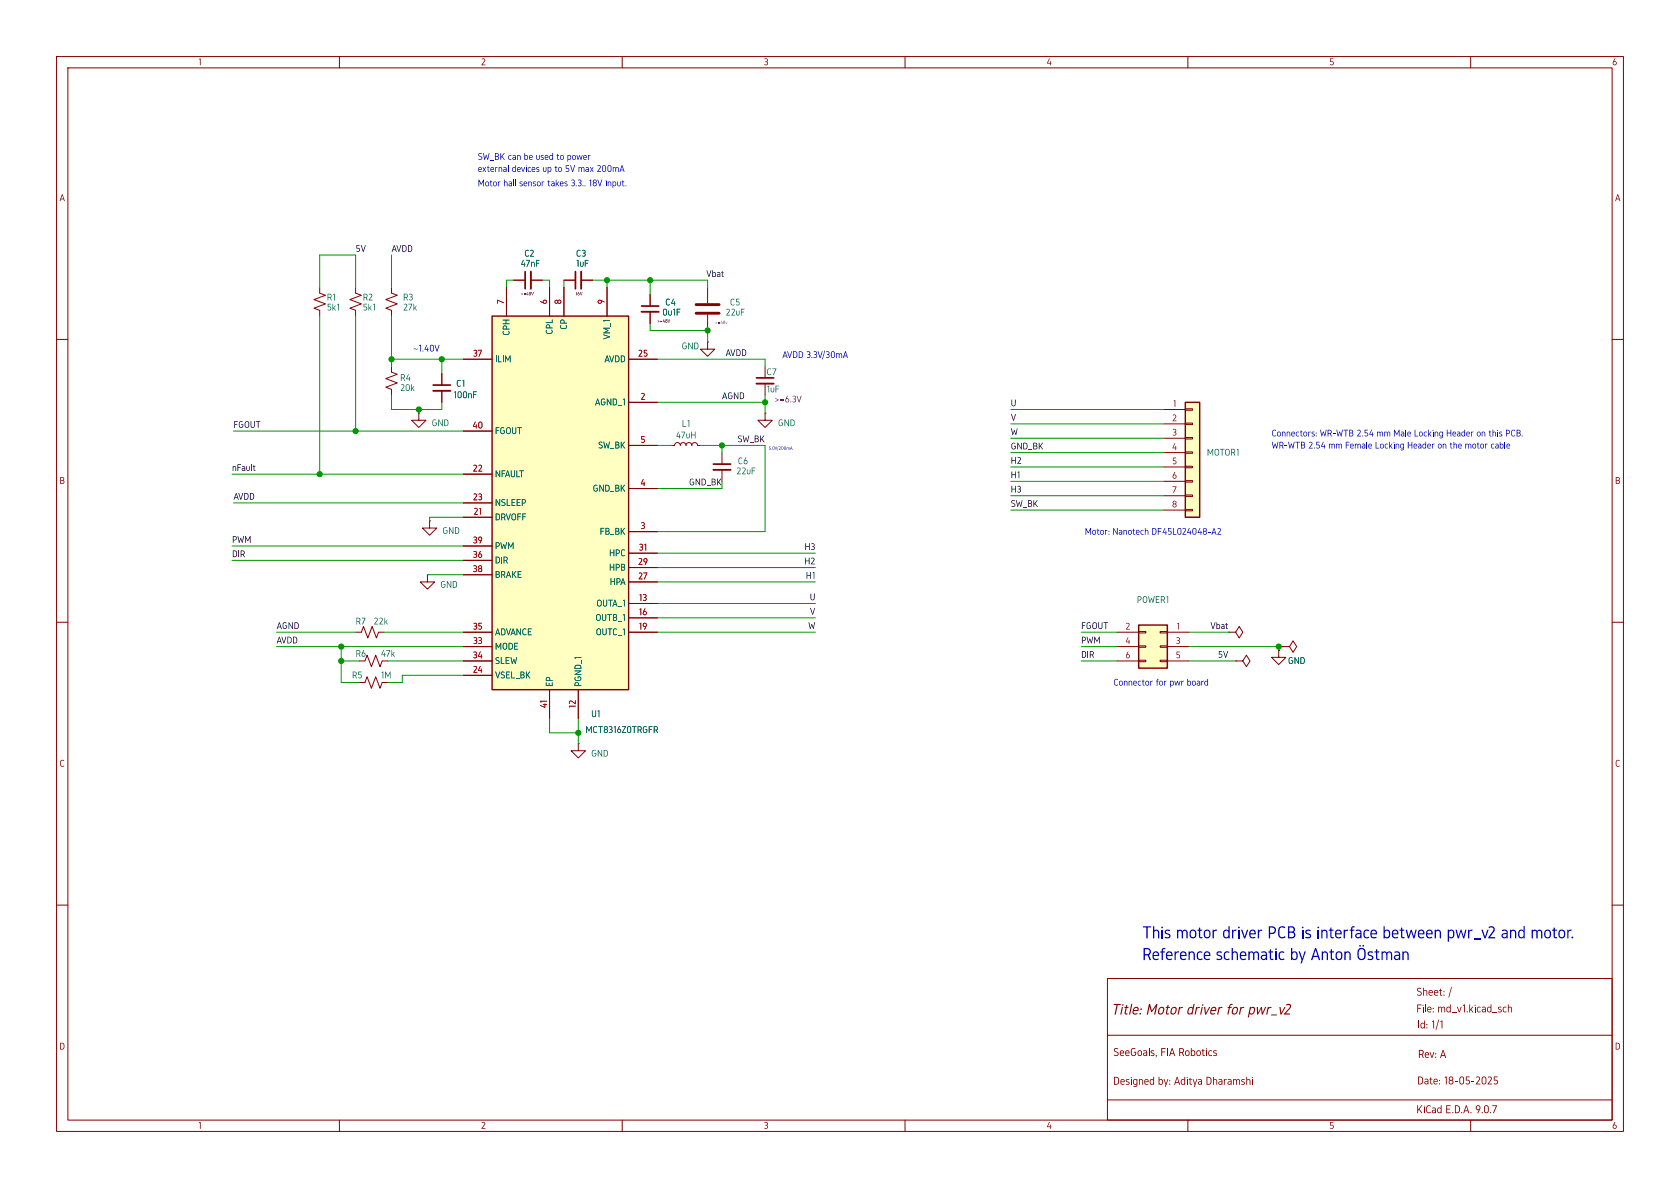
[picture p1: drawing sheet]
<svg xmlns="http://www.w3.org/2000/svg" width="297mm" height="210mm" viewBox="0 0 297 210" stroke-linecap="round" stroke-linejoin="round" font-family="sans-serif">
<g fill="none" stroke="#840000" stroke-width=".18">
<path d="M10 10h277v190h-277zM12 12h273v186h-273zM60 10v2M110 10v2M160 10v2M210 10v2M260 10v2M90.8 49.5h2M93.9 49.5h2M99.7 49.5h2M102.7 49.5h2.1M10 60h2"/>
<path d="M69.2 64.8v1l1 .4-2 .7 2 .8-2 .8 1 .3v1.1M285 60h2M10 110h2M62.9 111.8h1l.4-1.1 .7 2.1 .8-2.1 .7 2.1 .4-1h1M64.5 116.8l.4-1 .8 2.1 .7-2.1 .8 2.1 .4-1.1M217.2 111.8h1.2l.7 1 .6-1-.6-1.1-.7 1.1M226.7 114.3h1.3l.6 1 .6-1-.6-1-.6 1M226.7 114.3h.1M285 110h2M64.5 120.7l.4-1.1 .8 2.1 .7-2.1 .8 2.1 .4-1M102.2 131.4v1.3h1.3l-1.3 1.3-1.2-1.3h1.2M102.2 131.4h.1"/>
<path d="M10 160h2M195.8 173h89.2v25h-89.2zM285 160h2M60 198v2M110 198v2M160 198v2M195.8 194.4h89.1M195.8 183h89.1M210 198v2M260 198v2"/>
</g>
<path d="M92.8 48v3.1M101.7 48v3.1" fill="none" stroke="#840000" stroke-width=".3"/>
<path d="M93.9 48v3.1M102.7 48v3.1" fill="none" stroke="#840000" stroke-width=".33"/>
<path d="M209.5 71.1h2.6v20.3h-2.6z" fill="#ffffc2"/>
<path d="M209.5 71.1h2.6v20.3h-2.6z" fill="none" stroke="#840000" stroke-width=".25"/>
<g fill="none" stroke="#840000" stroke-width=".18">
<path d="M56.5 50.8v1l1 .4-2 .8 2 .7-2 .8 1 .4v1M69.2 50.8v1l1 .4-2 .8 2 .7-2 .8 1 .4v1M114.9 52.1v2M114.9 55.1v2.1M118.7 78.7h.6l.1-.3 .4-.2 .3 .2 .2 .3 .1-.3 .4-.2 .3 .2 .2 .3 .1-.3 .4-.2 .4 .2 .1 .3 .1-.3 .4-.2 .4 .2 .1 .3h.5M205.7 72.4h3.8M205.7 74.9h3.8M205.7 77.5h3.8M209.5 72.3h1.3v.2h-1.3zM209.5 74.8h1.3v.3h-1.3zM209.5 77.3h1.3v.3h-1.3zM209.5 79.9h1.3v.2h-1.3z"/>
<path d="M75.9 92.1v1.2h1.3l-1.3 1.3-1.2-1.3h1.2M75.9 92.1h.1M205.7 80h3.8M205.7 82.6h3.8M205.7 85.1h3.8M205.7 87.6h3.8M205.7 90.2h3.8M209.5 82.4h1.3v.3h-1.3zM209.5 85h1.3v.2h-1.3zM209.5 87.5h1.3v.3h-1.3zM209.5 90h1.3v.3h-1.3zM75.6 101.6v1.3h1.2l-1.2 1.2-1.3-1.2h1.3"/>
<path d="M75.6 101.6h.1"/>
</g>
<path d="M113.4 54.1h3.1" fill="none" stroke="#840000" stroke-width=".3"/>
<path d="M113.4 55.1h3.1" fill="none" stroke="#840000" stroke-width=".33"/>
<path d="M87 55.9h24.1v66h-24.1z" fill="#ffffc2"/>
<path d="M87 55.9h24.1v66h-24.1z" fill="none" stroke="#840000" stroke-width=".25"/>
<g fill="none" stroke="#840000" stroke-width=".18">
<path d="M89.5 50.8v5.1M97.2 50.8v5.1M99.7 50.8v5.1M107.3 50.8v5.1M74 73v1.3h1.3l-1.3 1.3-1.2-1.3h1.2M74 73h.1M78.1 66v2.1M78.1 69.1v2M81.9 63.5h5.1M81.9 76.2h5.1M111.1 63.5h5.1M111.1 71.1h5.1"/>
<path d="M111.1 78.7h5.1M125.1 60.5v1.2h1.3l-1.3 1.3-1.3-1.3h1.3M125.1 60.5h.1M81.9 83.8h5.1M81.9 88.9h5.1M81.9 91.4h5.1M81.9 96.5h5.1M81.9 99.1h5.1M111.1 86.4h5.1M111.1 94h5.1M111.1 97.8h5.1M127.6 80v2"/>
<path d="M127.6 83.1v2M81.9 101.6h5.1M81.9 111.8h5.1M81.9 114.3h5.1M81.9 116.8h5.1M81.9 119.4h5.1M111.1 111.8h5.1M111.1 100.3h5.1M111.1 102.9h5.1M111.1 106.7h5.1M111.1 109.2h5.1M97.2 121.9v5.1"/>
<path d="M102.2 121.9v5.1"/>
</g>
<path d="M76.6 68.1h3M126.1 82h3.1" fill="none" stroke="#840000" stroke-width=".3"/>
<path d="M76.6 69.1h3M126.1 83.1h3.1" fill="none" stroke="#840000" stroke-width=".33"/>
<path d="M201.3 110.5h5.1v7.6h-5.1z" fill="#ffffc2"/>
<path d="M201.3 110.5h5.1v7.6h-5.1z" fill="none" stroke="#840000" stroke-width=".25"/>
<g fill="none" stroke="#840000" stroke-width=".18">
<path d="M62.9 50.8v1l1 .4-2.1 .8 2.1 .7-2.1 .8 1.1 .4v1M125.1 50.8v2.8M125.1 55.6v2.8M135.3 73v1.3h1.2l-1.2 1.3-1.3-1.3h1.3M135.3 73h.1M135.3 64.8v2M135.3 67.8v2.1M197.5 111.8h3.8M197.5 114.3h3.8M197.5 116.8h3.8M201.3 111.6h1.3v.3h-1.3zM201.3 114.2h1.3v.2h-1.3z"/>
<path d="M201.3 116.7h1.3v.3h-1.3zM205.1 111.6h1.3v.3h-1.3zM205.1 114.2h1.3v.2h-1.3zM205.1 116.7h1.3v.3h-1.3zM206.4 111.8h3.8M206.4 114.3h3.8M206.4 116.8h3.8M218.4 116.8h1.3l.6 1.1 .7-1.1-.7-1-.6 1M218.4 116.8h.1M226.1 114.9v1.3h-1.3l1.3 1.3 1.2-1.3h-1.2M226.1 114.9h.1"/>
</g>
<path d="M123.1 53.8h4M123.1 55.4h4" fill="none" stroke="#840000" stroke-width=".51"/>
<path d="M133.7 66.8h3.1" fill="none" stroke="#840000" stroke-width=".3"/>
<path d="M133.7 67.8h3.1" fill="none" stroke="#840000" stroke-width=".33"/>
<g fill="none" stroke="#009600" stroke-width=".18">
<path d="M56.5 50.8v-5.7h6.4v5.7M56.5 55.9v27.9M62.9 55.9v20.3M69.2 45.1v5.7M69.2 55.9v8.9M90.8 49.5h-1.3v1.3M95.9 49.5h1.3v1.3M99.7 49.5v1.3M104.8 49.5h20.3v1.3M107.3 49.5v1.3M114.9 49.5v2.6M114.9 57.2v1.2h10.2v2.1"/>
<path d="M41.3 76.2h40.6M69.2 63.5h12.7M69.2 69.9v2.5h8.9v-1.3M74 72.4v.6M78.1 63.5v2.5M116.2 63.5h19.1v1.3M116.2 71.1h19.1M116.2 78.7h2.5M123.8 78.7h11.5v15.3h-19.1M127.6 78.7v1.3M135.3 69.9v3.1M178.7 74.9h27"/>
<path d="M178.7 77.5h27M178.7 72.4h27M41 99.1h40.9M41 83.8h40.9M41 96.5h40.9M41.3 88.9h40.6M81.9 91.4h-6v.7M116.2 86.4h11.4M116.2 97.8h27.9M178.7 80h27M178.7 85.1h27M178.7 82.6h27"/>
<path d="M178.7 87.6h27M178.7 90.2h27M48.9 111.8h14M48.9 114.3h33M60.3 116.8h3.2M60.3 114.3v6.4h3.2M67.9 111.8h14M68.6 116.8h13.3M75.6 101.6h6.3M81.9 119.4h-10.8v1.3h-2.5M116.2 111.8h27.9M116.2 109.2h27.9"/>
<path d="M116.2 102.9h27.9M116.2 100.3h27.9M116.2 106.7h27.9M191.1 111.8h6.4M191.1 116.8h6.4M191.1 114.3h6.4M210.2 111.8h7M210.2 116.8h8.2M210.2 114.3h16.5M226.1 114.3v.6M97.2 127v2.5h5M102.2 127v4.4"/>
</g>
<g fill="#0000c2">
<path d="M217.7 167.6h.3v.7a.54 .54 0 0 1 .6 0 .54 .54 0 0 1 .3 .6v.8h-.3v-.8a.37 .37 0 0 0-.3-.5 .37 .37 0 0 0-.3 .5v.8h-.3z"/>
<path d="M219.4 168.3a.62 .62 0 0 1 .7 0 .62 .62 0 0 1 .3 .6l-1 .1a.48 .48 0 0 0 .3 .5 .48 .48 0 0 0 .5-.1l.1 .2a.71 .71 0 0 1-.9 0 .71 .71 0 0 1-.2-.8h.9a.37 .37 0 0 0-.3-.4 .37 .37 0 0 0-.4 .4h-.2z"/>
<path d="M220.7 168.2h.2v.1a.44 .44 0 0 1 .8 .1 .52 .52 0 0 1 .6-.2 .52 .52 0 0 1 .3 .7v.8h-.2v-.8a.33 .33 0 0 0-.2-.5 .33 .33 0 0 0-.4 .3v1h-.3v-.8a.33 .33 0 0 0-.1-.5 .33 .33 0 0 0-.5 .3v1h-.2z"/>
<path d="M223 168.3a.64 .64 0 0 1 .7-.1 .64 .64 0 0 1 .3 .6v.9h-.2v-.2l-.2 .2a.51 .51 0 0 1-.7-.4h.2a.37 .37 0 0 0 .5 .2 .37 .37 0 0 0 .2-.5h-.5l-.2 .3h-.2l.2-.4 .7-.1a.44 .44 0 0 0-.3-.4 .44 .44 0 0 0-.5 .1z"/>
<path d="M224.5 167.8h.2v.4h.4v.2h-.4v1l.1 .1h.3v.2a.42 .42 0 0 1-.5 0 .42 .42 0 0 1-.1-.5v-.8h-.3v-.2h.3z"/>
<path d="M225.5 168.2h.2v1.5h-.2z"/>
<path d="M226.2 168.3l.6-.1 .3 .1-.1 .2a.47 .47 0 0 0-.6 0 .47 .47 0 0 0-.1 .5 .43 .43 0 0 0 .2 .5 .43 .43 0 0 0 .5-.1l.1 .2a.7 .7 0 0 1-.9 0 .7 .7 0 0 1-.2-.9z"/>
<path d="M228.2 167.6h.3v.8a.57 .57 0 0 1 .7-.1 .57 .57 0 0 1 .2 .6 .57 .57 0 0 1-.2 .7 .57 .57 0 0 1-.7-.1v.2h-.3v-.8h.3a.42 .42 0 0 0 .4 .6 .42 .42 0 0 0 .3-.6 .39 .39 0 0 0-.4-.5 .39 .39 0 0 0-.3 .5h-.3z"/>
<path d="M229.6 168.2h.2l.4 1.2 .4-1.2h.3l-.8 2.1h-.2l.2-.6z"/>
<path d="M232.5 167.6h.2l.7 2.1h-.2l-.2-.5h-.8l-.2 .5h-.2l.2-.7h.9l-.3-1.1-.4 1.1h-.2z"/>
<path d="M233.7 168.2h.2v.1a.54 .54 0 0 1 .7 0 .54 .54 0 0 1 .2 .6v.8h-.2v-.8a.37 .37 0 0 0-.4-.5 .37 .37 0 0 0-.3 .5v.8h-.2z"/>
<path d="M235.3 167.8h.2v.4h.3v.2h-.3v1l.1 .1h.2l.1 .2a.42 .42 0 0 1-.5 0 .42 .42 0 0 1-.1-.5v-.8h-.3v-.2h.3z"/>
<path d="M236.3 168.3a.68 .68 0 0 1 .9 0 .68 .68 0 0 1 .1 .9 .62 .62 0 0 1-.7 .5 .62 .62 0 0 1-.5-.8h.2a.42 .42 0 0 0 .4 .6 .42 .42 0 0 0 .4-.6 .42 .42 0 0 0-.4-.5 .42 .42 0 0 0-.4 .5h-.2z"/>
<path d="M237.7 168.2h.2v.1a.54 .54 0 0 1 .7 0 .54 .54 0 0 1 .2 .6v.8h-.2v-.8a.37 .37 0 0 0-.4-.5 .37 .37 0 0 0-.3 .5v.8h-.2z"/>
<path d="M240.2 167.8a.78 .78 0 0 1 1-.1 .78 .78 0 0 1 .2 .9 .79 .79 0 0 1-.7 1.1 .79 .79 0 0 1-.7-1.1h.2a.64 .64 0 0 0 .3 .9 .57 .57 0 0 0 .6-.2 .57 .57 0 0 0 .1-.7 .64 .64 0 0 0-.3-.8 .57 .57 0 0 0-.6 .2 .57 .57 0 0 0-.1 .6h-.2v-.6z"/>
<path d="M241.9 168.3l.6-.1 .2 .1v.2a.39 .39 0 0 0-.7 .1l.2 .2a.52 .52 0 0 1 .6 .6 .52 .52 0 0 1-.9 .3l-.1-.1v-.2l.5 .1 .2-.1 .1-.2-.2-.1a.48 .48 0 0 1-.6-.2 .48 .48 0 0 1 .1-.6z"/>
<path d="M243.3 167.8h.2v.4h.3v.2h-.3v1l.1 .1h.2l.1 .2a.42 .42 0 0 1-.5 0 .42 .42 0 0 1-.1-.5v-.8h-.3v-.2h.3z"/>
<path d="M244.2 168.2h.3v.1a.44 .44 0 0 1 .7 .1 .52 .52 0 0 1 .7-.2 .52 .52 0 0 1 .2 .7v.8h-.2v-.8a.33 .33 0 0 0-.2-.5 .33 .33 0 0 0-.4 .3v1h-.2v-.8a.33 .33 0 0 0-.2-.5 .33 .33 0 0 0-.4 .3v1h-.3z"/>
<path d="M246.5 168.3a.64 .64 0 0 1 .7-.1 .64 .64 0 0 1 .3 .6v.9h-.2v-.2l-.1 .2a.51 .51 0 0 1-.8-.4h.2a.37 .37 0 0 0 .5 .2 .37 .37 0 0 0 .2-.5h-.5l-.2 .3h-.2l.3-.4 .6-.1a.44 .44 0 0 0-.3-.4 .44 .44 0 0 0-.4 .1z"/>
<path d="M247.9 168.2h.2v.1a.54 .54 0 0 1 .7 0 .54 .54 0 0 1 .2 .6v.8h-.2v-.8a.37 .37 0 0 0-.3-.5 .37 .37 0 0 0-.4 .5v.8h-.2z"/>
</g>
<g fill="none" stroke="#840000" stroke-width=".18">
<path d="M89.5 50.8v5.1M90.8 49.5h2M93.9 49.5h2M97.2 50.8v5.1M99.7 49.5h2M99.7 50.8v5.1M102.7 49.5h2.1M107.3 50.8v5.1M114.9 52.1v2M114.9 55.1v2.1M78.1 66v2.1M78.1 69.1v2"/>
<path d="M81.9 63.5h5.1M81.9 76.2h5.1M111.1 63.5h5.1M111.1 71.1h5.1M111.1 78.7h5.1M81.9 83.8h5.1M81.9 88.9h5.1M81.9 91.4h5.1M81.9 96.5h5.1M81.9 99.1h5.1M111.1 86.4h5.1M111.1 94h5.1"/>
<path d="M111.1 97.8h5.1M81.9 101.6h5.1M81.9 111.8h5.1M81.9 114.3h5.1M81.9 116.8h5.1M81.9 119.4h5.1M111.1 111.8h5.1M111.1 100.3h5.1M111.1 102.9h5.1M111.1 106.7h5.1M111.1 109.2h5.1M226.1 114.9h.1"/>
<path d="M226.7 114.3h.1M97.2 121.9v5.1M102.2 121.9v5.1"/>
</g>
<g fill="#009600" stroke="#009600" stroke-width=".18">
<circle cx="226.1" cy="114.3" r=".46"/>
<circle cx="69.2" cy="63.5" r=".46"/>
<circle cx="78.1" cy="63.5" r=".46"/>
<circle cx="62.9" cy="76.2" r=".46"/>
<circle cx="74" cy="72.4" r=".46"/>
<circle cx="60.3" cy="116.8" r=".46"/>
<circle cx="102.2" cy="129.5" r=".46"/>
<circle cx="60.3" cy="114.3" r=".46"/>
<circle cx="56.5" cy="83.8" r=".46"/>
<circle cx="125.1" cy="58.4" r=".46"/>
<circle cx="107.3" cy="49.5" r=".46"/>
<circle cx="114.9" cy="49.5" r=".46"/>
<circle cx="127.6" cy="78.7" r=".46"/>
<circle cx="135.3" cy="71.1" r=".46"/>
</g>
<g font-size="3.2" fill="#0000c2">
<text x="201.9" y="166.3">ThismotordriverPCBisinterfacebetweenpwr_v2andmotor.</text>
<text x="201.9" y="170.1">Reference</text>
</g>
<text font-size="2.8" fill="#840000" x="196.4" y="180">Title:Motordriverforpwr_v2</text>
<g font-size="2.1" fill="#840000">
<text x="250.4" y="179.5">File:md_v1.kicad_sch</text>
<text x="250.4" y="176.5">Sheet:/</text>
<text x="250.6" y="182.3">Id:1/1</text>
<text x="196.8" y="187.2">SeeGoals,</text>
<text x="205.1" y="187.2">FIARobotics</text>
<text x="250.7" y="187.5">Rev:A</text>
<text x="196.8" y="192.3">Designedby:AdityaDharamshi</text>
<text x="250.4" y="197.3">KiCadE.D.A.9.0.7</text>
<text x="250.5" y="192.2">Date:18-05-2025</text>
</g>
<g font-size="1.8" fill="#840000">
<text x="35" y="12">1</text>
<text x="85" y="12">2</text>
<text x="135" y="12">3</text>
<text x="185" y="12">4</text>
<text x="235" y="12">5</text>
<text x="285" y="12">6</text>
<text x="10.5" y="36">A</text>
<text x="285.5" y="36">A</text>
<text x="10.5" y="86">B</text>
<text x="285.5" y="86">B</text>
<text x="10.5" y="136">C</text>
<text x="285.5" y="136">C</text>
<text x="10.5" y="186">D</text>
<text x="285.5" y="186">D</text>
<text x="35" y="200">1</text>
<text x="85" y="200">2</text>
<text x="135" y="200">3</text>
<text x="185" y="200">4</text>
<text x="235" y="200">5</text>
<text x="285" y="200">6</text>
</g>
<g font-size="1.8" fill="#0000c2">
<text x="84.5" y="28.5">SW_BK</text>
<text x="89.8" y="28.5">canbeusedto power</text>
<text x="84.5" y="30.6">externaldevicesupto 5Vmax200mA</text>
<text x="84.5" y="33.1">Motorhallsensortakes3.3..18Vinput.</text>
<text x="73" y="62.4">~1.40V</text>
<text x="138.3" y="63.5">AVDD3.3V/30mA</text>
<text x="224.8" y="77.4">Connectors:</text>
<text x="233.3" y="77.4">WR-WTB</text>
<text x="239.8" y="77.4">2.54mmMaleLockingHeaderonthisPCB.</text>
<text x="224.8" y="79.5">WR-WTB</text>
<text x="231.3" y="79.5">2.54mmFemaleLockingHeaderonthemotorcable</text>
<text x="191.8" y="94.7">Motor:NanotechDF45L024048-A2</text>
<text x="196.8" y="121.4">Connectorfor pwrboard</text>
</g>
<g font-size="1.8" fill="#0f0f0f">
<text x="62.9" y="44.7">5V</text>
<text x="69.2" y="44.7">AVDD</text>
<text x="124.8" y="49.2">Vbat</text>
<text x="128.3" y="63.2">AVDD</text>
<text x="127.6" y="70.8">AGND</text>
<text x="41.3" y="75.9">FGOUT</text>
<text x="178.7" y="72">U</text>
<text x="178.7" y="77.1">W</text>
<text x="178.7" y="74.6">V</text>
<text x="41" y="83.5">nFault</text>
<text x="130.4" y="78.4">SW_BK</text>
<text x="178.7" y="79.7">GND_BK</text>
<text x="178.7" y="82.2">H2</text>
<text x="41.3" y="88.6">AVDD</text>
<text x="178.7" y="87.3">H3</text>
<text x="178.7" y="89.8">SW_BK</text>
<text x="178.7" y="84.7">H1</text>
<text x="41" y="96.2">PWM</text>
<text x="41" y="98.7">DIR</text>
<text x="142.2" y="100">H2</text>
<text x="142.2" y="97.4">H3</text>
<text x="142.5" y="102.5">H1</text>
<text x="143.2" y="106.3">U</text>
<text x="48.9" y="114">AVDD</text>
<text x="48.9" y="111.4">AGND</text>
<text x="142.9" y="111.4">W</text>
<text x="143.2" y="108.9">V</text>
<text x="191.1" y="114">PWM</text>
<text x="191.1" y="111.4">FGOUT</text>
<text x="214" y="111.4">Vbat</text>
<text x="191.1" y="116.5">DIR</text>
<text x="215.3" y="116.5">5V</text>
</g>
<g font-size="1.8" fill="#006464">
<text x="92" y="47.6">47nF</text>
<text x="92.7" y="45.8">C2</text>
<text x="101.8" y="47.6">1uF</text>
<text x="101.8" y="45.8">C3</text>
<text x="57.8" y="53.5">R1</text>
<text x="64.1" y="53.5">R2</text>
<text x="71.2" y="53.5">R3</text>
<text x="57.8" y="55.3">5k1</text>
<text x="64.1" y="55.3">5k1</text>
<text x="71.2" y="55.3">27k</text>
<text x="90.5" y="59.3" transform="rotate(-90 90.5 59.3)">CPH</text>
<text x="98.1" y="59.1" transform="rotate(-90 98.1 59.1)">CPL</text>
<text x="100.7" y="58.3" transform="rotate(-90 100.7 58.3)">CP</text>
<text x="117.1" y="56.2">0u1F</text>
<text x="117.6" y="54.4">C4</text>
<text x="128.3" y="56.2">22uF</text>
<text x="129" y="54.4">C5</text>
<text x="87.5" y="64.5">ILIM</text>
<text x="106.8" y="64.5">AVDD</text>
<text x="108.3" y="60" transform="rotate(-90 108.3 60)">VM_1</text>
<text x="120.5" y="62.2">GND</text>
<text x="70.7" y="67.8">R4</text>
<text x="70.7" y="69.5">20k</text>
<text x="80.1" y="70.8">100nF</text>
<text x="80.6" y="68.8">C1</text>
<text x="135.5" y="66.7">C7</text>
<text x="135.5" y="69.8">1uF</text>
<text x="76.3" y="75.8">GND</text>
<text x="87.5" y="77.2">FGOUT</text>
<text x="105.2" y="72.1">AGND_1</text>
<text x="119.5" y="77.9">47uH</text>
<text x="120.5" y="75.9">L1</text>
<text x="137.5" y="75.8">GND</text>
<text x="105.7" y="79.7">SW_BK</text>
<text x="130.4" y="82.5">C6</text>
<text x="213.4" y="81">MOTOR1</text>
<text x="87.5" y="84.8">NFAULT</text>
<text x="87.5" y="89.9">NSLEEP</text>
<text x="104.8" y="87.3">GND_BK</text>
<text x="130.2" y="84.3">22uF</text>
<text x="78.2" y="94.8">GND</text>
<text x="87.5" y="92.4">DRVOFF</text>
<text x="106" y="94.9">FB_BK</text>
<text x="87.5" y="97.5">PWM</text>
<text x="87.5" y="100">DIR</text>
<text x="107.7" y="101.3">HPB</text>
<text x="107.7" y="98.7">HPC</text>
<text x="77.8" y="104.3">GND</text>
<text x="87.5" y="102.6">BRAKE</text>
<text x="105.4" y="107.6">OUTA_1</text>
<text x="107.8" y="103.8">HPA</text>
<text x="201" y="107">POWER1</text>
<text x="62.9" y="110.8">R7</text>
<text x="66" y="110.8">22k</text>
<text x="87.5" y="112.7">ADVANCE</text>
<text x="105.3" y="110.2">OUTB_1</text>
<text x="105.3" y="112.7">OUTC_1</text>
<text x="62.9" y="116.5">R6</text>
<text x="67.3" y="116.5">47k</text>
<text x="87.5" y="115.3">MODE</text>
<text x="87.5" y="117.8">SLEW</text>
<text x="227.7" y="117.8">GND</text>
<text x="62.2" y="120.3">R5</text>
<text x="67.3" y="120.3">1M</text>
<text x="87.5" y="120.3">VSEL_BK</text>
<text x="98.1" y="121.4" transform="rotate(-90 98.1 121.4)">EP</text>
<text x="103.2" y="121.4" transform="rotate(-90 103.2 121.4)">PGND_1</text>
<text x="103.5" y="130">MCT8316Z0TRGFR</text>
<text x="104.5" y="127.2">U1</text>
<text x="104.5" y="134.2">GND</text>
</g>
<g font-size="1.8" fill="#a90000">
<text x="89.3" y="53.8" transform="rotate(-90 89.3 53.8)">7</text>
<text x="96.9" y="53.8" transform="rotate(-90 96.9 53.8)">6</text>
<text x="99.4" y="53.8" transform="rotate(-90 99.4 53.8)">8</text>
<text x="107.1" y="53.8" transform="rotate(-90 107.1 53.8)">9</text>
<text x="83.6" y="63.2">37</text>
<text x="112.8" y="63.2">25</text>
<text x="113.2" y="70.9">2</text>
<text x="83.5" y="75.9">40</text>
<text x="207.2" y="74.7">2</text>
<text x="207.2" y="77.2">3</text>
<text x="207.3" y="72.1">1</text>
<text x="83.6" y="83.6">22</text>
<text x="113.2" y="78.5">5</text>
<text x="207.2" y="79.8">4</text>
<text x="207.2" y="82.3">5</text>
<text x="83.6" y="88.6">23</text>
<text x="113.2" y="86.1">4</text>
<text x="207.2" y="89.9">8</text>
<text x="207.2" y="84.8">6</text>
<text x="207.2" y="87.4">7</text>
<text x="83.7" y="91.2">21</text>
<text x="113.2" y="93.7">3</text>
<text x="83.6" y="101.3">38</text>
<text x="83.6" y="96.3">39</text>
<text x="83.6" y="98.8">36</text>
<text x="112.8" y="100.1">29</text>
<text x="112.9" y="97.5">31</text>
<text x="112.8" y="102.6">27</text>
<text x="112.9" y="106.4">13</text>
<text x="83.6" y="111.5">35</text>
<text x="112.9" y="109">16</text>
<text x="112.9" y="111.5">19</text>
<text x="198.9" y="111.5">2</text>
<text x="208" y="111.5">1</text>
<text x="83.6" y="116.6">34</text>
<text x="83.6" y="119.1">24</text>
<text x="83.6" y="114">33</text>
<text x="198.9" y="114">4</text>
<text x="198.9" y="116.6">6</text>
<text x="207.8" y="116.6">5</text>
<text x="207.9" y="114">3</text>
<text x="96.9" y="125.2" transform="rotate(-90 96.9 125.2)">41</text>
<text x="102" y="125.2" transform="rotate(-90 102 125.2)">12</text>
</g>
<text font-size="1.8" fill="#840084" x="136.9" y="71.6">&gt;=6.3V</text>
<text font-size="1.8" fill="#009600" x="121.8" y="86">GND_BK</text>
<g font-size=".9" fill="#840084">
<text x="92.1" y="52.4">&gt;=48V</text>
<text x="101.7" y="52.4">16V</text>
<text x="116.2" y="57.2">&gt;=48V</text>
<text x="126.4" y="57.5">&gt;=48v</text>
</g>
<text font-size=".9" fill="#0000c2" x="135.9" y="79.6">5.0V/200mA</text>
</svg>
